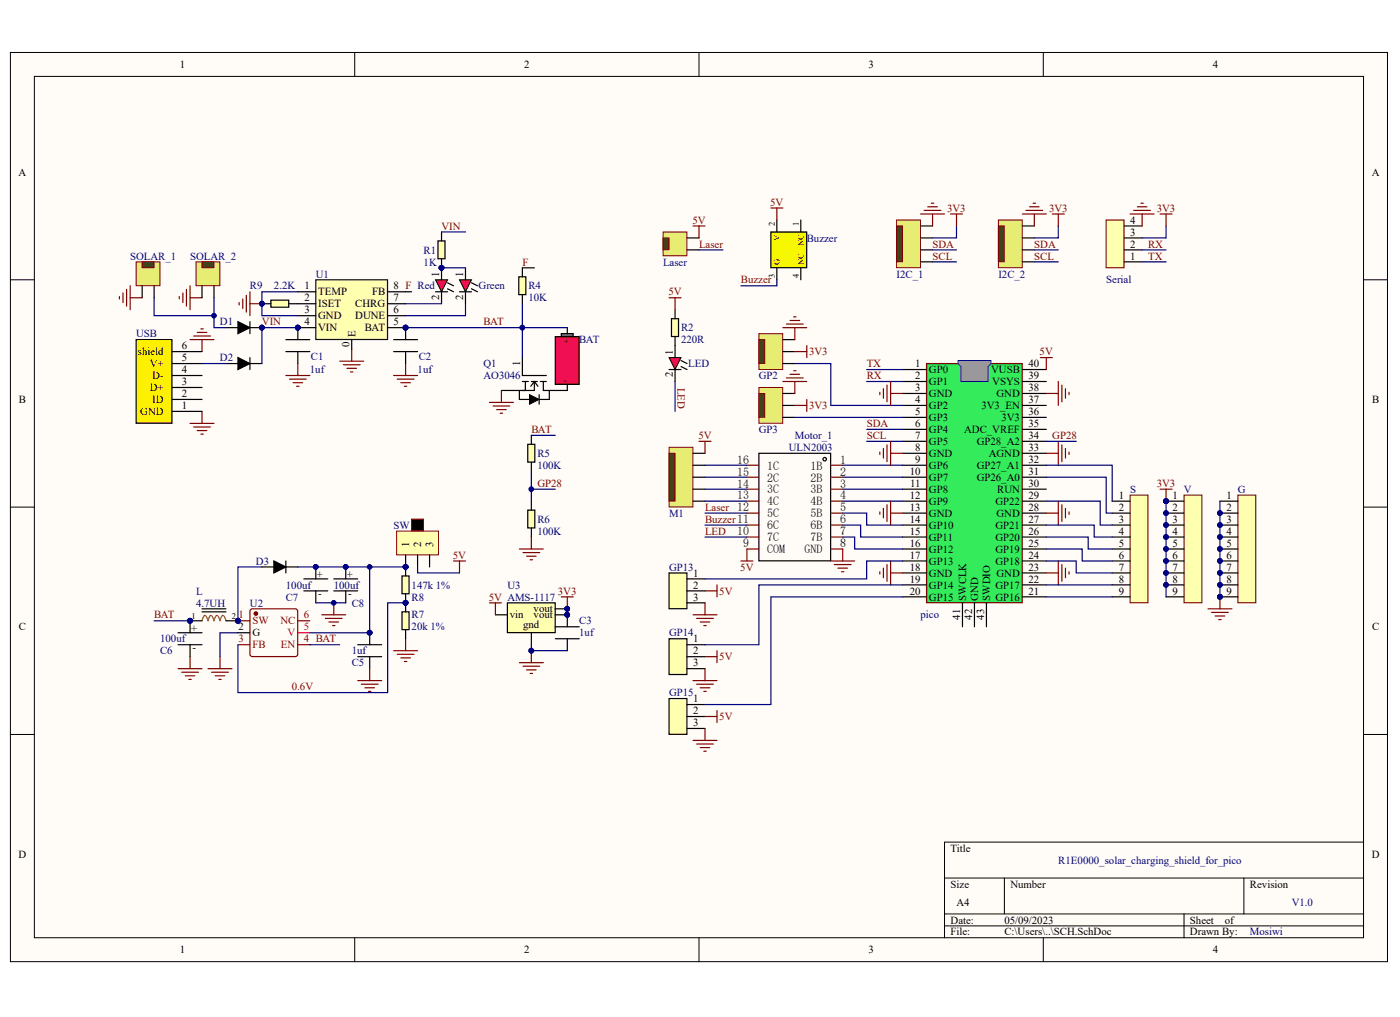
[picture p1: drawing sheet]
<svg xmlns="http://www.w3.org/2000/svg" width="281mm" height="204mm" viewBox="0 0 281 204" stroke-linecap="round" stroke-linejoin="round" font-family="sans-serif">
<g fill="#fffcf8" stroke="#000" stroke-width=".2">
<path d="M2.1 10.5h276.2v182.3h-276.2z"/>
<path d="M6.9 15.3h266.6v172.7h-266.6z"/>
</g>
<g fill="none" stroke="#000" stroke-width=".2">
<path d="M71.1 10.5v4.8M140.2 10.5v4.8M209.3 10.5v4.8M2.1 56.1h4.8M273.5 56.1h4.8M2.1 101.7h4.8M273.5 101.7h4.8M2.1 147.3h4.8M273.5 147.3h4.8M189.4 176h84.1M201.5 176v7.2M249.5 176v7.2"/>
<path d="M273.5 168.8h-84.1v19.2M71.1 188v4.8M140.2 188v4.8M189.4 183.2h84.1M189.4 185.6h84.1M209.3 188v4.8M237.5 183.2v4.8"/>
</g>
<g fill="none" stroke="#800000" stroke-width=".24">
<path d="M36 59.5v.4M36.7 58.7v2M37.4 58v3.4M38.1 57.3v4.8M38.1 59.7h2.4M48.7 59.9v2M49.4 59.2v3.4M50.1 58.5v4.8M38.1 68.1h4.8M38.8 67.4h3.4M39.6 66.7h1.9M40.3 65.9h.5"/>
<path d="M40.5 68.1v2.4M48 60.7v.4M50.1 60.9h2.4M57.3 75.3h4.8M58.1 76h3.3M58.8 76.7h1.9M59.5 77.4h.5M59.7 72.9v2.4M68.1 72.4h4.8M68.9 73.1h3.3M69.6 73.9h1.9M70.3 74.6h.5"/>
<path d="M70.5 70v2.4M79 75.3h4.8M79.7 76h3.3M80.4 76.7h1.9M81.1 77.4h.5M81.4 72.9v2.4M100.6 78.3v2.4M38.1 84.9h4.8M38.8 85.6h3.4M39.6 86.3h1.9M40.3 87h.5M40.5 82.5v2.4"/>
<path d="M98.2 80.7h4.8M98.9 81.4h3.4M99.6 82.1h1.9M100.3 82.8h.5M104.2 110.1h4.8M104.9 110.8h3.4M105.6 111.5h1.9M106.3 112.2h.5M106.6 107.7v2.4M35.7 134.1h4.8M36.4 134.8h3.4M37.2 135.5h1.9"/>
<path d="M37.9 136.2h.5M38.1 131.7v2.4M41.7 134.1h4.8M42.4 134.8h3.4M43.2 135.5h1.9M43.9 136.2h.5M44.1 131.7v2.4M64.5 123.3h4.8M65.3 124h3.3M66 124.7h1.9M66.7 125.4h.5M66.9 120.9v2.4"/>
<path d="M79 130.5h4.8M79.7 131.2h3.3M80.4 131.9h1.9M81.1 132.6h.5M81.4 128.1v2.4"/>
</g>
<g fill="#000080" stroke="#000080" stroke-width=".2">
<circle cx="52.5" cy="65.7" r=".47"/>
<circle cx="81.3" cy="65.7" r=".47"/>
<circle cx="106.6" cy="98.1" r=".47"/>
<circle cx="81.3" cy="113.7" r=".47"/>
<circle cx="47.7" cy="124.5" r=".47"/>
<circle cx="38.1" cy="124.5" r=".47"/>
<circle cx="66.9" cy="120.9" r=".47"/>
<circle cx="81.3" cy="120.9" r=".47"/>
<circle cx="52.5" cy="60.9" r=".47"/>
</g>
<g fill="none" stroke="#000080" stroke-width=".24">
<path d="M59.7 58.5h-7.2v4.8h7.2M88.6 46.5h4.8M81.4 65.7h32.4M81.4 60.9h7.2M93.4 60.9v2.4h-12M106.6 94.5v6M106.6 98.1h4.8M106.6 87.3h4.8M52.5 113.7h-4.8v10.8M59.7 113.7h21.7M30.9 124.5h7.2M62.1 129.3h6"/>
<path d="M81.4 120.9h-3.6v18h-30.1v-9.6"/>
</g>
<path d="M47.7 124.5h2.4M47.7 129.3h2.4M50.2 122.3l.4-.2h8.9l.2 .4-.1 8.9-.4 .2h-8.8l-.3-.4zM59.7 124.5h2.4M59.7 129.3h2.4" fill="none" stroke="#800" stroke-width=".24"/>
<circle cx="51.3" cy="123" r=".35" fill="#800" stroke="#800" stroke-width=".24"/>
<g fill="none" stroke="#000" stroke-width=".24">
<path d="M81.4 58.5h1.2M104.8 53.7h2.4M45.3 65.7h2.4M45.3 72.9h2.4M50.1 65.7h2.4M50.1 64.5v2.4M50.1 71.7v2.4M50.1 72.9h2.4M100.6 78.3h3.6M104.2 78.3v1.8h2.4M104.8 71.7v3.6h4.8M104.8 76.5h1.2"/>
<path d="M105.4 76.5v1.8h-1.2M106.6 76.5h1.2M107.2 76.5v1.8h-2.4M107.2 76.5l.7 .9M107.2 76.5l-.7 .9M108.1 79.1v1.9M108.4 76.5h1.2M109 76.5v1.8h4.8M110.2 78.3v1.8h-2.1M47.7 126.9h2.4"/>
</g>
<path d="M59.7 126.9h2.4" fill="none" stroke="#ee0e22" stroke-width=".24"/>
<path d="M106.2 79.1l1.9 1-1.9 .9z" fill-rule="evenodd" fill="#000" stroke="#000" stroke-width=".2"/>
<path d="M47.7 64.5l2.4 1.2-2.4 1.2zM47.7 71.7l2.4 1.2-2.4 1.2z" fill="#000" stroke="#000" stroke-width=".24"/>
<path d="M39.3 52.5h4.8v4.8h-4.8z" fill="#e7ec73" stroke="#800000" stroke-width=".2"/>
<path d="M40.5 57.3v2.4M42.9 57.3v2.4" fill="none" stroke="#000" stroke-width=".24"/>
<path d="M40.5 52.5h2.4v1.2h-2.4z" fill="#3f4511" stroke="#800000" stroke-width=".2"/>
<path d="M42.9 59.7v6h2.4" fill="none" stroke="#000080" stroke-width=".24"/>
<path d="M92.2 56.1h2.4l-1.2 2.4z" fill="#ee0e22" stroke="#000" stroke-width=".2"/>
<path d="M92.2 58.5h2.4M93.4 53.7v2.4M93.4 58.5v2.4M94.6 56.7l1.2 .6M94.6 57.9l1.2 .6" fill="none" stroke="#000" stroke-width=".24"/>
<path d="M87.4 56.1h2.4l-1.2 2.4z" fill="#ee0e22" stroke="#000" stroke-width=".2"/>
<path d="M87.4 58.5h2.4M88.6 53.7v2.4M88.6 58.5v2.4M89.8 56.7l1.2 .6M89.8 57.9l1.2 .6" fill="none" stroke="#000" stroke-width=".24"/>
<circle cx="88.6" cy="53.7" r=".47" fill="#000080" stroke="#000080" stroke-width=".2"/>
<path d="M87.8 48.3h1.5v3.6h-1.5z" fill="#ffffb0" stroke="#000" stroke-width=".24"/>
<path d="M88.6 46.5v1.8M88.6 51.9v1.8" fill="none" stroke="#000" stroke-width=".24"/>
<circle cx="88.6" cy="53.7" r=".47" fill="#000080" stroke="#000080" stroke-width=".2"/>
<path d="M134.7 63.9h1.4v3.6h-1.4z" fill="#ffffb0" stroke="#000" stroke-width=".24"/>
<path d="M135.4 62.1v1.8M135.4 67.5v1.8" fill="none" stroke="#000" stroke-width=".24"/>
<path d="M104.1 55.5h1.4v3.6h-1.4z" fill="#ffffb0" stroke="#000" stroke-width=".24"/>
<path d="M104.8 53.7v1.8M104.8 59.1v1.8M79 68.1h4.8M79 70.5h4.8M81.4 65.7v2.4M81.4 70.5v2.4" fill="none" stroke="#000" stroke-width=".24"/>
<path d="M104.8 60.9v4.8" fill="none" stroke="#000080" stroke-width=".24"/>
<g fill="#000080" stroke="#000080" stroke-width=".2">
<circle cx="104.8" cy="65.7" r=".47"/>
<circle cx="81.3" cy="65.7" r=".47"/>
</g>
<path d="M105.9 89.1h1.4v3.6h-1.4z" fill="#ffffb0" stroke="#000" stroke-width=".24"/>
<path d="M106.6 87.3v1.8M106.6 92.7v1.8" fill="none" stroke="#000" stroke-width=".24"/>
<path d="M105.9 102.3h1.4v3.6h-1.4z" fill="#ffffb0" stroke="#000" stroke-width=".24"/>
<path d="M106.6 100.5v1.8M106.6 105.9v1.8" fill="none" stroke="#000" stroke-width=".24"/>
<path d="M80.6 115.5h1.5v3.5h-1.5z" fill="#ffffb0" stroke="#000" stroke-width=".24"/>
<path d="M81.4 113.7v1.8M81.4 119.1v1.8" fill="none" stroke="#000" stroke-width=".24"/>
<g fill="#000080" stroke="#000080" stroke-width=".2">
<circle cx="81.3" cy="113.7" r=".47"/>
<circle cx="81.3" cy="120.9" r=".47"/>
</g>
<path d="M80.6 122.7h1.5v3.5h-1.5z" fill="#ffffb0" stroke="#000" stroke-width=".24"/>
<path d="M81.4 120.9v1.8M81.4 126.3v1.8" fill="none" stroke="#000" stroke-width=".24"/>
<circle cx="81.3" cy="120.9" r=".47" fill="#000080" stroke="#000080" stroke-width=".2"/>
<path d="M54.3 60.2h3.6v1.4h-3.6z" fill="#ffffb0" stroke="#000" stroke-width=".24"/>
<g fill="none" stroke="#000" stroke-width=".24">
<path d="M52.5 60.9h1.8M57.9 60.9h1.8M60.9 116.1h4.8M60.9 118.5h4.8M63.3 113.7v2.4M63.3 118.5v2.4M66.9 116.1h4.8M66.9 118.5h4.8M69.3 113.7v2.4M69.3 118.5v2.4M35.7 126.9h4.8M35.7 129.3h4.8"/>
<path d="M38.1 129.3v2.4M40.5 124.5h-2.4v2.4M40.5 122.7h4.8M40.5 122.1h4.8M45.3 124.5h2.4M71.7 129.3h4.9M71.7 131.7h4.9M74.2 126.9v2.4M74.2 131.7v2.4"/>
</g>
<g fill="#000080" stroke="#000080" stroke-width=".2">
<circle cx="52.5" cy="60.9" r=".47"/>
<circle cx="63.3" cy="113.7" r=".47"/>
<circle cx="69.3" cy="113.7" r=".47"/>
<circle cx="38.1" cy="124.5" r=".47"/>
<circle cx="47.7" cy="124.5" r=".47"/>
<circle cx="74.1" cy="126.9" r=".47"/>
</g>
<path d="M47.7 126.9h-3.6v4.8M63.3 120.9h6" fill="none" stroke="#000080" stroke-width=".24"/>
<path d="M40.5 124.5l.2-.7a.4 .4 0 0 1 .5-.4 .4 .4 0 0 1 .3 .5l.2 .6 .2-.7a.4 .4 0 0 1 .5-.4 .4 .4 0 0 1 .3 .5l.2 .6 .2-.7a.4 .4 0 0 1 .5-.4 .4 .4 0 0 1 .3 .5l.2 .6 .2-.7a.4 .4 0 0 1 .5-.4 .4 .4 0 0 1 .3 .5l.2 .6" fill="none" stroke="#846d00" stroke-width=".24"/>
<path d="M185.8 72.9h19.2v47.9h-19.2z" fill="#34ec5b" stroke="#800000" stroke-width=".24"/>
<path d="M192.2 72.3h6.6v.6l-.6 .6v3h-5.4v-3l-.6-.6z" fill-rule="evenodd" fill="#9e9e9e" stroke="#00f" stroke-width=".2"/>
<g fill="none" stroke="#000" stroke-width=".24">
<path d="M181 74.1h4.8M181 76.5h4.8M181 78.9h4.8M205.1 74.1h4.8M205.1 76.5h4.8M205.1 78.9h4.8M181 81.3h4.8M181 83.7h4.8M181 86.1h4.8M181 88.5h4.8M181 90.9h4.8M181 98.1h4.8"/>
<path d="M181 95.7h4.8M181 93.3h4.8M205.1 81.3h4.8M205.1 83.7h4.8M205.1 86.1h4.8M205.1 88.5h4.8M205.1 90.9h4.8M205.1 98.1h4.8M205.1 95.7h4.8M205.1 93.3h4.8M181 112.5h4.8M181 114.9h4.8"/>
<path d="M181 117.3h4.8M181 119.7h4.8M181 110.1h4.8M181 107.7h4.8M181 105.3h4.8M181 102.9h4.8M181 100.5h4.8M205.1 112.5h4.8M205.1 114.9h4.8M205.1 117.3h4.8M205.1 119.7h4.8M205.1 110.1h4.8"/>
<path d="M205.1 107.7h4.8M205.1 105.3h4.8M205.1 102.9h4.8M205.1 100.5h4.8M193.1 120.9v4.8M195.5 120.9v4.8M197.9 120.9v4.8"/>
</g>
<path d="M27.3 68.1h7.2v16.8h-7.2z" fill="#fdf101" stroke="#000" stroke-width=".24"/>
<path d="M34.5 77.7h6M34.5 75.3h6M34.5 72.9h6M34.5 70.5h6M34.5 82.5h6M34.5 80.1h6" fill="none" stroke="#000" stroke-width=".24"/>
<path d="M40.5 72.9h4.8" fill="none" stroke="#000080" stroke-width=".24"/>
<path d="M63.3 56.1h14.4v12h-14.4z" fill="#ffffb0" stroke="#101010" stroke-width=".24"/>
<g fill="none" stroke="#000" stroke-width=".24">
<path d="M59.7 58.5h3.6M77.8 58.5h3.6M57.3 68.1h4.8M57.3 70.5h4.8M59.7 60.9h3.6M59.7 63.3h3.6M59.7 70.5v2.4M63.3 65.7h-3.6v2.4M70.5 68.1v1.9M77.8 60.9h3.6M77.8 63.3h3.6M77.8 65.7h3.6"/>
<path d="M52.5 113.7h2.4M57.3 113.7h2.4M57.3 112.5v2.4"/>
</g>
<g fill="#000080" stroke="#000080" stroke-width=".2">
<circle cx="59.7" cy="65.7" r=".47"/>
<circle cx="81.3" cy="65.7" r=".47"/>
<circle cx="88.6" cy="53.7" r=".47"/>
<circle cx="52.5" cy="65.7" r=".47"/>
</g>
<path d="M88.6 53.7h4.8M59.7 65.7h-7.2v7.2" fill="none" stroke="#000080" stroke-width=".24"/>
<path d="M71.7 136.5h4.9M72.5 137.2h3.3M73.2 137.9h1.9M73.9 138.6h.5M74.2 134.1v2.4" fill="none" stroke="#800000" stroke-width=".24"/>
<path d="M54.9 112.5l2.4 1.2-2.4 1.2z" fill="#000" stroke="#000" stroke-width=".24"/>
<path d="M152.2 77.7h4.8v7.2h-4.8z" fill="#e7ec73" stroke="#800000" stroke-width=".2"/>
<path d="M157 83.7h2.4M157 81.3h2.4" fill="none" stroke="#000" stroke-width=".24"/>
<path d="M152.2 78.9h1.2v4.8h-1.2z" fill="#3f4511" stroke="#800000" stroke-width=".2"/>
<path d="M157 78.9h2.4" fill="none" stroke="#000" stroke-width=".24"/>
<path d="M179.8 44.1h4.8v9.6h-4.8z" fill="#e7ec73" stroke="#800000" stroke-width=".2"/>
<path d="M184.6 52.5h2.4M184.6 50.1h2.4" fill="none" stroke="#000" stroke-width=".24"/>
<path d="M179.8 45.3h1.2v7.2h-1.2z" fill="#3f4511" stroke="#800000" stroke-width=".2"/>
<g fill="none" stroke="#000" stroke-width=".24">
<path d="M184.6 47.7h2.4M184.6 45.3h2.4M152.2 90.9h14.4v21.5h-14.4z"/>
<circle cx="165.4" cy="92.1" r=".35"/>
</g>
<g fill="none" stroke="#800" stroke-width=".24">
<path d="M149.8 93.3h2.4M149.8 95.7h2.4M149.8 98.1h2.4M166.6 93.3h2.4M166.6 95.7h2.4M166.6 98.1h2.4M149.8 100.5h2.4M149.8 102.9h2.4M149.8 105.3h2.4M149.8 107.7h2.4M149.8 110.1h2.4M166.6 100.5h2.4"/>
<path d="M166.6 102.9h2.4M166.6 105.3h2.4M166.6 107.7h2.4M166.6 110.1h2.4"/>
</g>
<path d="M134.2 89.7h4.8v12h-4.8z" fill="#e7ec73" stroke="#800000" stroke-width=".2"/>
<path d="M139 90.9h2.4M139 93.3h2.4" fill="none" stroke="#000" stroke-width=".24"/>
<path d="M134.2 90.9h1.2v9.6h-1.2z" fill="#3f4511" stroke="#800000" stroke-width=".2"/>
<path d="M139 95.7h2.4M139 98.1h2.4M139 100.5h2.4" fill="none" stroke="#000" stroke-width=".24"/>
<path d="M140.2 88.5h2.4M141.4 88.5v2.4M91 112.5h2.4M92.2 112.5v2.4M148.6 112.5h2.4M149.8 110.1v2.4M166.6 112.5h4.8M167.4 113.2h3.3M168.1 113.9h1.9M168.8 114.6h.5M169 110.1v2.4" fill="none" stroke="#800000" stroke-width=".24"/>
<g fill="none" stroke="#000080" stroke-width=".24">
<path d="M173.8 74.1h7.2M173.8 76.5h7.2M141.4 93.3h8.4M141.4 95.7h8.4M141.4 98.1h8.4M169 93.3h12M169 95.7h12M169 98.1h12M173.8 86.1h7.2M173.8 88.5h7.2M74.2 113.7v13.2h-12.1M141.4 100.5h8.4"/>
<path d="M169 102.9h4.8v2.4h7.2M169 105.3h3.6v2.4h8.4M169 107.7h2.4v2.4h9.6M169 100.5h12"/>
</g>
<g fill="#000080" stroke="#000080" stroke-width=".2">
<circle cx="74.1" cy="126.9" r=".47"/>
<circle cx="74.1" cy="113.7" r=".47"/>
</g>
<path d="M134.2 140.1h3.6v7.1h-3.6z" fill="#ffffb0" stroke="#000" stroke-width=".24"/>
<path d="M137.8 141.3h3.6M137.8 143.7h3.6M137.8 146.1h3.6" fill="none" stroke="#000" stroke-width=".24"/>
<path d="M134.2 128.1h3.6v7.1h-3.6z" fill="#ffffb0" stroke="#000" stroke-width=".24"/>
<path d="M137.8 129.3h3.6M137.8 131.7h3.6M137.8 134.1h3.6" fill="none" stroke="#000" stroke-width=".24"/>
<path d="M159.4 72.9h7.2v8.4h14.4M159.4 83.7h21.6" fill="none" stroke="#000080" stroke-width=".24"/>
<g fill="none" stroke="#800000" stroke-width=".24">
<path d="M139 136.5h4.8M139.7 137.2h3.4M140.4 137.9h2M141.2 138.6h.4M141.4 134.1v2.4M141.4 131.7h2.4M143.8 130.5v2.4M139 148.5h4.8M139.7 149.2h3.4M140.4 149.9h2M141.2 150.6h.4M141.4 146.1v2.4"/>
<path d="M141.4 143.7h2.4M143.8 142.5v2.4"/>
</g>
<path d="M133 46.5h4.8v4.8h-4.8z" fill="#e7ec73" stroke="#800000" stroke-width=".2"/>
<path d="M137.8 50.1h2.4M137.8 47.7h2.4" fill="none" stroke="#000" stroke-width=".24"/>
<path d="M133 47.7h1.2v2.4h-1.2z" fill="#3f4511" stroke="#800000" stroke-width=".2"/>
<path d="M139 45.3h2.4M140.2 45.3v2.4" fill="none" stroke="#800000" stroke-width=".24"/>
<path d="M140.2 50.1h4.8M141.4 102.9h8.4" fill="none" stroke="#000080" stroke-width=".24"/>
<path d="M154.6 46.5h7.2v7.2h-7.2z" fill="#ff0" stroke="#000" stroke-width=".24"/>
<path d="M155.8 44.1v2.4M155.8 53.7v2.4M160.6 44.1v2.4M160.6 53.7v2.4" fill="none" stroke="#000" stroke-width=".24"/>
<g fill="none" stroke="#800000" stroke-width=".24">
<path d="M154.6 41.7h2.4M155.8 41.7v2.4M176.5 78.6v.5M177.2 77.9v1.9M177.9 77.2v3.4M178.6 76.5v4.8M178.6 78.9h2.4M209.9 78.9h2.4M212.3 76.5v4.8M213 77.2v3.4M213.7 77.9v1.9M214.4 78.6v.5"/>
<path d="M176.5 90.6v.5M177.2 89.9v1.9M177.9 89.2v3.4M178.6 88.5v4.8M178.6 90.9h2.4M209.9 90.9h2.4M212.3 88.5v4.8M213 89.2v3.4M213.7 89.9v1.9M214.4 90.6v.5M176.5 102.6v.5M176.5 114.6v.5"/>
<path d="M177.2 101.9v1.9M177.2 113.9v1.9M177.9 101.2v3.4M177.9 113.2v3.4M178.6 100.5v4.8M178.6 112.5v4.8M178.6 102.9h2.4M178.6 114.9h2.4M209.9 102.9h2.4M209.9 114.9h2.4M212.3 100.5v4.8M212.3 112.5v4.8"/>
<path d="M213 101.2v3.4M213 113.2v3.4M213.7 101.9v1.9M213.7 113.9v1.9M214.4 102.6v.5M214.4 114.6v.5"/>
</g>
<path d="M155.8 56.1v1.2h-7.2M141.4 105.3h8.4" fill="none" stroke="#000080" stroke-width=".24"/>
<path d="M200.3 44.1h4.7v9.6h-4.7z" fill="#e7ec73" stroke="#800000" stroke-width=".2"/>
<path d="M205.1 52.5h2.4M205.1 50.1h2.4" fill="none" stroke="#000" stroke-width=".24"/>
<path d="M200.3 45.3h1.1v7.2h-1.1z" fill="#3f4511" stroke="#800000" stroke-width=".2"/>
<path d="M205.1 47.7h2.4M205.1 45.3h2.4" fill="none" stroke="#000" stroke-width=".24"/>
<path d="M152.2 66.9h4.8v7.2h-4.8z" fill="#e7ec73" stroke="#800000" stroke-width=".2"/>
<path d="M157 72.9h2.4M157 70.5h2.4" fill="none" stroke="#000" stroke-width=".24"/>
<path d="M152.2 68.1h1.2v4.8h-1.2z" fill="#3f4511" stroke="#800000" stroke-width=".2"/>
<path d="M157 68.1h2.4" fill="none" stroke="#000" stroke-width=".24"/>
<path d="M27.3 52.5h4.8v4.8h-4.8z" fill="#e7ec73" stroke="#800000" stroke-width=".2"/>
<path d="M28.5 57.3v2.4M30.9 57.3v2.4" fill="none" stroke="#000" stroke-width=".24"/>
<path d="M28.5 52.5h2.4v1.2h-2.4z" fill="#3f4511" stroke="#800000" stroke-width=".2"/>
<path d="M30.9 59.7v3.6h12" fill="none" stroke="#000080" stroke-width=".24"/>
<circle cx="42.9" cy="63.3" r=".47" fill="#000080" stroke="#000080" stroke-width=".2"/>
<path d="M23.9 59.5v.4M24.7 58.7v2M25.4 58v3.4M26.1 57.3v4.8M26.1 59.7h2.4" fill="none" stroke="#800000" stroke-width=".24"/>
<path d="M134.2 114.9h3.6v7.1h-3.6z" fill="#ffffb0" stroke="#000" stroke-width=".24"/>
<path d="M137.8 116.1h3.6M137.8 118.5h3.6M137.8 120.9h3.6" fill="none" stroke="#000" stroke-width=".24"/>
<g fill="none" stroke="#800000" stroke-width=".24">
<path d="M157 65.7h4.8M157 76.5h4.8M157.7 65h3.4M157.7 75.8h3.4M158.5 64.3h1.9M158.5 75.1h1.9M159.2 63.5h.5M159.2 74.3h.5M159.4 65.7v2.4M159.4 76.5v2.4M141.4 118.5h2.4M143.8 117.3v2.4"/>
<path d="M139 123.3h4.8M139.7 124h3.4M140.4 124.7h2M141.2 125.4h.4M141.4 120.9v2.4"/>
</g>
<path d="M209.9 88.5h6" fill="none" stroke="#000080" stroke-width=".24"/>
<path d="M79.6 106.5h8.3v4.7h-8.3z" fill="#ffffb0" stroke="#800000" stroke-width=".2"/>
<path d="M81.4 111.3v2.4M83.8 111.3v2.4M86.2 111.3v2.4" fill="none" stroke="#000" stroke-width=".24"/>
<circle cx="81.3" cy="113.7" r=".47" fill="#000080" stroke="#000080" stroke-width=".2"/>
<path d="M82.6 104.1h2.3v2.4h-2.3z" fill="#000" stroke="#800000" stroke-width=".2"/>
<path d="M83.8 113.7v1.2h8.4" fill="none" stroke="#000080" stroke-width=".24"/>
<path d="M221.9 44.1h3.6v9.6h-3.6z" fill="#ffffb0" stroke="#630" stroke-width=".24"/>
<path d="M225.5 52.5h3.6M225.5 50.1h3.6M225.5 47.7h3.6M225.5 45.3h3.6" fill="none" stroke="#000" stroke-width=".24"/>
<path d="M134.2 71.7h2.4l-1.2 2.4z" fill="#ee0e22" stroke="#000" stroke-width=".2"/>
<path d="M134.2 74.1h2.4M135.4 69.3v2.4M135.4 74.1v2.4M136.6 72.3l1.2 .6M136.6 73.5l1.2 .6" fill="none" stroke="#000" stroke-width=".24"/>
<path d="M134.2 59.7h2.4M135.4 59.7v2.4M208.7 71.7h2.4M209.9 71.7v2.4" fill="none" stroke="#800000" stroke-width=".24"/>
<path d="M135.4 76.5v6M141.4 107.7h8.4M181 112.5h-7.2v3.6h-32.4M181 117.3h-28.8v12h-10.8M181 119.7h-26.4v21.6h-13.2" fill="none" stroke="#000080" stroke-width=".24"/>
<path d="M226.7 99.3h3.6v21.5h-3.6z" fill="#ffffb0" stroke="#630" stroke-width=".24"/>
<path d="M223.1 117.3h3.6M223.1 119.7h3.6M223.1 100.5h3.6M223.1 102.9h3.6M223.1 105.3h3.6M223.1 107.7h3.6M223.1 110.1h3.6M223.1 112.5h3.6M223.1 114.9h3.6" fill="none" stroke="#000" stroke-width=".24"/>
<path d="M237.5 99.3h3.6v21.5h-3.6z" fill="#ffffb0" stroke="#630" stroke-width=".24"/>
<path d="M233.9 117.3h3.6M233.9 119.7h3.6M233.9 100.5h3.6M233.9 102.9h3.6M233.9 105.3h3.6M233.9 107.7h3.6M233.9 110.1h3.6M233.9 112.5h3.6M233.9 114.9h3.6" fill="none" stroke="#000" stroke-width=".24"/>
<g fill="#000080" stroke="#000080" stroke-width=".2">
<circle cx="233.9" cy="117.3" r=".47"/>
<circle cx="233.9" cy="100.5" r=".47"/>
<circle cx="233.9" cy="102.9" r=".47"/>
<circle cx="233.9" cy="105.3" r=".47"/>
<circle cx="233.9" cy="107.7" r=".47"/>
<circle cx="233.9" cy="110.1" r=".47"/>
<circle cx="233.9" cy="112.5" r=".47"/>
<circle cx="233.9" cy="114.9" r=".47"/>
</g>
<path d="M248.3 99.3h3.6v21.5h-3.6z" fill="#ffffb0" stroke="#630" stroke-width=".24"/>
<path d="M244.7 117.3h3.6M244.7 119.7h3.6M244.7 100.5h3.6M244.7 102.9h3.6M244.7 105.3h3.6M244.7 107.7h3.6M244.7 110.1h3.6M244.7 112.5h3.6M244.7 114.9h3.6" fill="none" stroke="#000" stroke-width=".24"/>
<g fill="#000080" stroke="#000080" stroke-width=".2">
<circle cx="244.7" cy="117.3" r=".47"/>
<circle cx="244.7" cy="119.7" r=".47"/>
<circle cx="244.7" cy="102.9" r=".47"/>
<circle cx="244.7" cy="105.3" r=".47"/>
<circle cx="244.7" cy="107.7" r=".47"/>
<circle cx="244.7" cy="110.1" r=".47"/>
<circle cx="244.7" cy="112.5" r=".47"/>
<circle cx="244.7" cy="114.9" r=".47"/>
<circle cx="233.9" cy="100.5" r=".47"/>
<circle cx="113.8" cy="122.1" r=".47"/>
</g>
<g fill="none" stroke="#000080" stroke-width=".24">
<path d="M187 50.1h4.9M187 52.5h4.9M191.9 45.3v2.4h-4.9M207.5 50.1h4.8M207.5 52.5h4.8M212.3 45.3v2.4h-4.8M229.1 50.1h4.8M229.1 52.5h4.8M233.9 45.3v2.4h-4.8M209.9 95.7h12v7.2h1.2M209.9 93.3h13.2v7.2M209.9 112.5h6v2.4h7.2"/>
<path d="M209.9 110.1h7.2v2.4h6M209.9 107.7h8.4v2.4h4.8M209.9 105.3h9.6v2.4h3.6M209.9 100.5h10.8v4.8h2.4M209.9 119.7h13.2M209.9 117.3h13.2M233.9 100.5v19.2M244.7 100.5v19.2"/>
</g>
<g fill="none" stroke="#800000" stroke-width=".24">
<path d="M184.6 42.9h4.8M185.4 42.2h3.3M186.1 41.5h1.9M186.8 40.7h.5M187 42.9v2.4M190.7 42.9h2.4M191.9 42.9v2.4M205.1 42.9h4.8M205.8 42.2h3.3M206.5 41.5h1.9M207.2 40.7h.5M207.5 42.9v2.4"/>
<path d="M211.1 42.9h2.4M212.3 42.9v2.4M226.7 42.9h4.8M227.4 42.2h3.4M228.1 41.5h1.9M228.8 40.7h.5M229.1 42.9v2.4M232.7 42.9h2.4M233.9 42.9v2.4M112.6 119.7h2.4M113.8 119.7v2.4M244.7 119.7v2.4"/>
<path d="M242.3 122.1h4.8M243 122.8h3.4M243.7 123.5h2M244.5 124.2h.4"/>
</g>
<path d="M101.8 120.9h9.6v5.9h-9.6z" fill="#ffffb0" stroke="#000" stroke-width=".24"/>
<path d="M99.4 123.3h2.4M106.6 126.9v2.4M111.4 123.3h2.4v2.4M111.4 122.1h2.4M111.4 125.7h4.8M111.4 128.1h4.8M113.8 128.1v2.4" fill="none" stroke="#000" stroke-width=".24"/>
<g fill="#000080" stroke="#000080" stroke-width=".2">
<circle cx="113.8" cy="122.1" r=".47"/>
<circle cx="113.8" cy="123.3" r=".47"/>
<circle cx="106.6" cy="130.5" r=".47"/>
<circle cx="233.9" cy="100.5" r=".47"/>
<circle cx="104.8" cy="65.7" r=".47"/>
</g>
<path d="M159.4 70.5h2.4M161.8 69.3v2.4M159.4 81.3h2.4M161.8 80.1v2.4M232.7 98.1h2.4M233.9 98.1v2.4M104.2 132.9h4.8M104.9 133.6h3.4M105.6 134.3h1.9M106.3 135h.5M106.6 130.5v2.4" fill="none" stroke="#800000" stroke-width=".24"/>
<path d="M104.8 65.7v6M106.6 129.3v1.2h7.2M113.8 122.1v1.2" fill="none" stroke="#000080" stroke-width=".24"/>
<path d="M111.4 67.5h4.8v9.6h-4.8z" fill="#f10f54" stroke="#000" stroke-width=".24"/>
<path d="M112.6 66.9h2.4v.6h-2.4z" fill="#7a7888" stroke="#000" stroke-width=".24"/>
<path d="M113.8 65.7v1.2M113.8 77.1v1.2" fill="none" stroke="#000" stroke-width=".24"/>
<path d="M98.2 120.9h2.4M99.4 120.9v2.4" fill="none" stroke="#800000" stroke-width=".24"/>
<g font-size="2.4">
<text x="147.9" y="95.3">15</text>
<text x="147.9" y="92.9">16</text>
<text x="153.9" y="94.1">1C</text>
<text x="162.6" y="94.1">1B</text>
<text x="168.5" y="92.9">1</text>
<text x="168.5" y="95.3">2</text>
<text x="147.9" y="100.1">13</text>
<text x="147.9" y="97.8">14</text>
<text x="153.9" y="101.3">4C</text>
<text x="153.9" y="98.9">3C</text>
<text x="153.9" y="96.5">2C</text>
<text x="162.6" y="96.5">2B</text>
<text x="162.6" y="98.9">3B</text>
<text x="162.6" y="101.3">4B</text>
<text x="168.5" y="97.8">3</text>
<text x="168.5" y="100.1">4</text>
<text x="147.9" y="107.3">10</text>
<text x="153.9" y="106.1">6C</text>
<text x="153.9" y="103.7">5C</text>
<text x="162.6" y="103.7">5B</text>
<text x="162.6" y="106.1">6B</text>
<text x="168.5" y="102.5">5</text>
<text x="168.5" y="104.9">6</text>
<text x="168.5" y="107.3">7</text>
<text x="149.1" y="109.7">9</text>
<text x="153.9" y="110.9">COM</text>
<text x="153.9" y="108.5">7C</text>
<text x="161.4" y="110.9">GND</text>
<text x="162.6" y="108.5">7B</text>
<text x="168.5" y="109.7">8</text>
</g>
<g font-size="2.2">
<text x="36.1" y="13.7">1</text>
<text x="105.1" y="13.7">2</text>
<text x="174.2" y="13.7">3</text>
<text x="243.3" y="13.7">4</text>
<text x="3.7" y="35.2">A</text>
<text x="275.1" y="35.2">A</text>
<text x="226.7" y="47.2">3</text>
<text x="226.7" y="44.8">4</text>
<text x="226.7" y="52">1</text>
<text x="226.7" y="49.6">2</text>
<text x="61.1" y="58">1</text>
<text x="63.8" y="59.2">TEMP</text>
<text x="74.6" y="59.2">FB</text>
<text x="79" y="58">8 F Red</text>
<text x="88.1" y="55.6" transform="rotate(-90 88.1 55.6)">1</text>
<text x="92.9" y="55.6" transform="rotate(-90 92.9 55.6)">1</text>
<text x="61.1" y="60.4">2</text>
<text x="61.1" y="62.8">3</text>
<text x="61.1" y="65.2">4</text>
<text x="63.8" y="61.6">ISET</text>
<text x="63.8" y="64">GND</text>
<text x="71.3" y="64">DUNE</text>
<text x="71.3" y="61.6">CHRG</text>
<text x="79" y="65.2">5</text>
<text x="79" y="62.8">6</text>
<text x="79" y="60.4">7</text>
<text x="88.1" y="60.1" transform="rotate(-90 88.1 60.1)">2</text>
<text x="92.9" y="60.1" transform="rotate(-90 92.9 60.1)">2</text>
<text x="27.7" y="71.2">shield</text>
<text x="36.4" y="70">6</text>
<text x="63.8" y="66.4">VIN</text>
<text x="70.1" y="69.7" transform="rotate(-90 70.1 69.7)">0</text>
<text x="71.3" y="67.6" transform="rotate(-90 71.3 67.6)">E</text>
<text x="73.2" y="66.4">BAT</text>
<text x="134.9" y="71.2" transform="rotate(-90 134.9 71.2)">1</text>
<text x="30" y="73.6">V+</text>
<text x="30.6" y="76">D-</text>
<text x="36.4" y="77.2">3</text>
<text x="36.4" y="74.8">4</text>
<text x="36.4" y="72.4">5</text>
<text x="104.3" y="73.4" transform="rotate(-90 104.3 73.4)">1</text>
<text x="134.9" y="75.7" transform="rotate(-90 134.9 75.7)">2</text>
<text x="183.6" y="73.6">1</text>
<text x="183.6" y="76">2</text>
<text x="186.3" y="74.8">GP0</text>
<text x="186.3" y="77.2">GP1</text>
<text x="198.8" y="74.8">VUSB</text>
<text x="199" y="77.2">VSYS</text>
<text x="206.3" y="76">39</text>
<text x="206.3" y="73.6">40</text>
<text x="3.8" y="80.8">B</text>
<text x="28.1" y="83.2">GND</text>
<text x="30" y="78.4">D+</text>
<text x="30.6" y="80.8">ID</text>
<text x="36.4" y="82">1</text>
<text x="36.4" y="79.6">2</text>
<text x="183.6" y="78.4">3</text>
<text x="183.6" y="80.8">4</text>
<text x="183.6" y="83.2">5</text>
<text x="186.3" y="79.6">GND</text>
<text x="186.3" y="82">GP2</text>
<text x="196.9" y="82">3V3_EN</text>
<text x="199.9" y="79.6">GND</text>
<text x="206.3" y="83.2">36</text>
<text x="206.3" y="80.8">37</text>
<text x="206.3" y="78.4">38</text>
<text x="275.2" y="80.8">B</text>
<text x="183.6" y="85.6">6</text>
<text x="183.6" y="88">7</text>
<text x="186.3" y="84.4">GP3</text>
<text x="186.3" y="86.8">GP4</text>
<text x="186.3" y="89.2">GP5</text>
<text x="193.4" y="86.8">ADC_VREF</text>
<text x="195.9" y="89.2">GP28_A2</text>
<text x="200.9" y="84.4">3V3</text>
<text x="206.3" y="88">34</text>
<text x="206.3" y="85.6">35</text>
<text x="182.5" y="95.2">10</text>
<text x="183.6" y="90.4">8</text>
<text x="183.6" y="92.8">9</text>
<text x="186.3" y="91.6">GND</text>
<text x="186.3" y="94">GP6</text>
<text x="195.9" y="94">GP27_A1</text>
<text x="198.3" y="91.6">AGND</text>
<text x="206.3" y="95.2">31</text>
<text x="206.3" y="92.8">32</text>
<text x="206.3" y="90.4">33</text>
<text x="182.5" y="100">12</text>
<text x="182.6" y="97.6">11</text>
<text x="186.3" y="96.4">GP7</text>
<text x="186.3" y="98.8">GP8</text>
<text x="186.3" y="101.2">GP9</text>
<text x="195.9" y="96.4">GP26_A0</text>
<text x="199.6" y="101.2">GP22</text>
<text x="200" y="98.8">RUN</text>
<text x="206.3" y="100">29</text>
<text x="206.3" y="97.6">30</text>
<text x="224.4" y="100">1</text>
<text x="235.2" y="100">1</text>
<text x="246" y="100">1</text>
<text x="182.5" y="102.4">13</text>
<text x="182.5" y="104.8">14</text>
<text x="182.5" y="107.2">15</text>
<text x="186.3" y="103.6">GND</text>
<text x="186.3" y="106">GP10</text>
<text x="199.6" y="106">GP21</text>
<text x="199.9" y="103.6">GND</text>
<text x="206.3" y="107.2">26</text>
<text x="206.3" y="104.8">27</text>
<text x="206.3" y="102.4">28</text>
<text x="224.4" y="102.4">2</text>
<text x="224.4" y="104.8">3</text>
<text x="224.4" y="107.2">4</text>
<text x="235.2" y="102.4">2</text>
<text x="235.2" y="104.8">3</text>
<text x="235.2" y="107.2">4</text>
<text x="246" y="102.4">2</text>
<text x="246" y="104.8">3</text>
<text x="246" y="107.2">4</text>
<text x="82.1" y="109.6" transform="rotate(-90 82.1 109.6)">1</text>
<text x="84.5" y="109.6" transform="rotate(-90 84.5 109.6)">2</text>
<text x="86.9" y="109.6" transform="rotate(-90 86.9 109.6)">3</text>
<text x="182.5" y="112">17</text>
<text x="182.5" y="109.6">16</text>
<text x="186.3" y="113.2">GP13</text>
<text x="186.3" y="108.4">GP11</text>
<text x="186.3" y="110.8">GP12</text>
<text x="199.6" y="113.2">GP18</text>
<text x="199.6" y="110.8">GP19</text>
<text x="199.6" y="108.4">GP20</text>
<text x="206.3" y="112">24</text>
<text x="206.3" y="109.6">25</text>
<text x="224.4" y="109.6">5</text>
<text x="224.4" y="112">6</text>
<text x="235.2" y="109.6">5</text>
<text x="235.2" y="112">6</text>
<text x="246" y="109.6">5</text>
<text x="246" y="112">6</text>
<text x="63.6" y="115.8">+</text>
<text x="63.8" y="119.7">-</text>
<text x="69.6" y="115.8">+</text>
<text x="69.8" y="119.7">-</text>
<text x="139" y="115.6">1</text>
<text x="139" y="118">2</text>
<text x="182.5" y="114.4">18</text>
<text x="182.5" y="116.8">19</text>
<text x="182.5" y="119.2">20</text>
<text x="186.3" y="115.6">GND</text>
<text x="186.3" y="118">GP14</text>
<text x="199.6" y="118">GP17</text>
<text x="199.9" y="115.6">GND</text>
<text x="206.3" y="119.2">21</text>
<text x="206.3" y="116.8">22</text>
<text x="206.3" y="114.4">23</text>
<text x="224.4" y="116.8">8</text>
<text x="224.4" y="119.2">9</text>
<text x="224.4" y="114.4">7</text>
<text x="235.2" y="116.8">8</text>
<text x="235.2" y="119.2">9</text>
<text x="235.2" y="114.4">7</text>
<text x="246" y="116.8">8</text>
<text x="246" y="119.2">9</text>
<text x="246" y="114.4">7</text>
<text x="102.3" y="124">vin</text>
<text x="105" y="125.9">gnd</text>
<text x="107" y="122.8">vout</text>
<text x="107" y="124">vout</text>
<text x="139" y="120.4">3</text>
<text x="186.3" y="120.4">GP15</text>
<text x="192.6" y="124.2" transform="rotate(-90 192.6 124.2)">41</text>
<text x="193.8" y="120.4" transform="rotate(-90 193.8 120.4)">SWCLK</text>
<text x="195" y="124.2" transform="rotate(-90 195 124.2)">42</text>
<text x="196.2" y="120.4" transform="rotate(-90 196.2 120.4)">GND</text>
<text x="197.4" y="124.2" transform="rotate(-90 197.4 124.2)">43</text>
<text x="198.6" y="120.4" transform="rotate(-90 198.6 120.4)">SWDIO</text>
<text x="199.6" y="120.4">GP16</text>
<text x="3.8" y="126.4">C</text>
<text x="38.4" y="126.6">+</text>
<text x="38.6" y="130.5">-</text>
<text x="47.9" y="126.4">2</text>
<text x="50.6" y="127.6">G</text>
<text x="139" y="128.8">1</text>
<text x="139" y="131.2">2</text>
<text x="275.2" y="126.4">C</text>
<text x="139" y="133.6">3</text>
<text x="139" y="140.8">1</text>
<text x="139" y="143.2">2</text>
<text x="139" y="145.6">3</text>
<text x="3.7" y="172">D</text>
<text x="190.7" y="170.8">Title</text>
<text x="275.1" y="172">D</text>
<text x="190.7" y="178">Size</text>
<text x="202.7" y="178">Number</text>
<text x="250.7" y="178">Revision</text>
<text x="190.7" y="185.2">Date:</text>
<text x="191.8" y="181.6">A4</text>
<text x="201.5" y="185.2">05/09/2023</text>
<text x="238.7" y="185.2">Sheet</text>
<text x="245.7" y="185.2">of</text>
<text x="36.1" y="191.2">1</text>
<text x="105.1" y="191.2">2</text>
<text x="174.2" y="191.2">3</text>
<text x="190.7" y="187.6">File:</text>
<text x="201.5" y="187.6">C:\Users\..\SCH.SchDoc</text>
<text x="238.7" y="187.6">Drawn By:</text>
<text x="243.3" y="191.2">4</text>
</g>
<g font-size="2.2" fill="#800000">
<text x="154.5" y="41.2">5V</text>
<text x="88.6" y="46">VIN</text>
<text x="138.9" y="44.8">5V</text>
<text x="190" y="42.4">3V3</text>
<text x="210.4" y="42.4">3V3</text>
<text x="232" y="42.4">3V3</text>
<text x="104.8" y="53.2">F</text>
<text x="140.2" y="49.6">Laser</text>
<text x="187.1" y="49.6">SDA</text>
<text x="187.1" y="52">SCL</text>
<text x="207.5" y="49.6">SDA</text>
<text x="207.5" y="52">SCL</text>
<text x="230.3" y="52">TX</text>
<text x="230.3" y="49.6">RX</text>
<text x="134.1" y="59.2">5V</text>
<text x="148.6" y="56.8">Buzzer</text>
<text x="52.5" y="65.2">VIN</text>
<text x="97" y="65.2">BAT</text>
<text x="162.3" y="71.2">3V3</text>
<text x="208.5" y="71.2">5V</text>
<text x="135.9" y="77.7" transform="rotate(90 135.9 77.7)">LED</text>
<text x="173.8" y="73.6">TX</text>
<text x="173.8" y="76">RX</text>
<text x="162.3" y="82">3V3</text>
<text x="106.6" y="86.8">BAT</text>
<text x="140.1" y="88">5V</text>
<text x="173.8" y="85.6">SDA</text>
<text x="173.8" y="88">SCL</text>
<text x="211.1" y="88">GP28</text>
<text x="107.8" y="97.6">GP28</text>
<text x="232" y="97.6">3V3</text>
<text x="141.4" y="102.4">Laser 12</text>
<text x="141.4" y="104.8">Buzzer11</text>
<text x="141.4" y="107.2">LED</text>
<text x="90.8" y="112">5V</text>
<text x="111.9" y="119.2">3V3</text>
<text x="144.3" y="119.2">5V</text>
<text x="148.5" y="114.4">5V</text>
<text x="30.9" y="124">BAT</text>
<text x="98.1" y="120.4">5V AMS-1117</text>
<text x="144.3" y="132.4">5V</text>
<text x="58.5" y="138.4">0.6V</text>
<text x="144.3" y="144.4">5V</text>
</g>
<g font-size="2.2" fill="#000080">
<text x="26.1" y="52">SOLAR_1</text>
<text x="38.1" y="52">SOLAR_2</text>
<text x="85" y="50.8">R1</text>
<text x="85" y="53.2">1K</text>
<text x="133" y="53.2">Laser</text>
<text x="161.8" y="48.4">Buzzer</text>
<text x="50.1" y="58">R9</text>
<text x="54.9" y="58">2.2K</text>
<text x="63.3" y="55.6">U1</text>
<text x="96" y="58">Green</text>
<text x="106" y="58">R4</text>
<text x="179.8" y="55.6">I2C_1</text>
<text x="200.3" y="55.6">I2C_2</text>
<text x="221.9" y="56.8">Serial</text>
<text x="44.1" y="65.2">D1</text>
<text x="106" y="60.4">10K</text>
<text x="27.3" y="67.6">USB</text>
<text x="116.2" y="68.8">BAT</text>
<text x="136.6" y="66.4">R2</text>
<text x="136.6" y="68.8">220R</text>
<text x="44.1" y="72.4">D2</text>
<text x="62.1" y="74.8">1uf</text>
<text x="62.4" y="72.2">C1</text>
<text x="83.8" y="74.8">1uf</text>
<text x="84" y="72.2">C2</text>
<text x="97" y="73.6">Q1</text>
<text x="97" y="76">AO3046</text>
<text x="138" y="73.6">LED</text>
<text x="152.2" y="76">GP2</text>
<text x="152.2" y="86.8">GP3</text>
<text x="159.4" y="88">Motor_1</text>
<text x="107.8" y="91.6">R5</text>
<text x="107.8" y="94">100K</text>
<text x="158.2" y="90.4">ULN2003</text>
<text x="226.7" y="98.8">S</text>
<text x="237.5" y="98.8">V</text>
<text x="248.3" y="98.8">G</text>
<text x="79" y="106">SW</text>
<text x="107.8" y="104.8">R6</text>
<text x="107.8" y="107.2">100K</text>
<text x="134.2" y="103.6">M1</text>
<text x="51.3" y="113.2">D3</text>
<text x="39.3" y="119.2">L</text>
<text x="57.3" y="118">100uf</text>
<text x="67" y="118">100uf</text>
<text x="82.6" y="118">147k 1%</text>
<text x="101.8" y="118">U3</text>
<text x="134.2" y="114.4">GP13</text>
<text x="39.3" y="121.6">4.7UH</text>
<text x="50.1" y="121.6">U2</text>
<text x="57.3" y="120.4">C7</text>
<text x="70.5" y="121.6">C8</text>
<text x="82.6" y="120.4">R8</text>
<text x="82.6" y="124">R7</text>
<text x="116.2" y="125.2">C3</text>
<text x="184.6" y="124">pico</text>
<text x="32.1" y="131.2">C6</text>
<text x="32.1" y="128.8">100uf</text>
<text x="70.5" y="131.2">1uf</text>
<text x="82.6" y="126.4">20k 1%</text>
<text x="116.2" y="127.6">1uf</text>
<text x="134.2" y="127.6">GP14</text>
<text x="70.5" y="133.6">C5</text>
<text x="134.2" y="139.6">GP15</text>
<text x="212.3" y="173.2">R1E0000_solar_charging_shield_for_pico</text>
<text x="259.1" y="181.6">V1.0</text>
<text x="250.7" y="187.6">Mosiwi</text>
</g>
<g font-size="2.2" fill="#800">
<text x="47.9" y="124">1</text>
<text x="50.6" y="125.2">SW</text>
<text x="56.3" y="125.2">NC</text>
<text x="60.9" y="124">6</text>
<text x="47.9" y="128.8">3</text>
<text x="50.6" y="130">FB</text>
<text x="56.4" y="130">EN</text>
<text x="60.9" y="128.8">4 BAT</text>
</g>
<g font-size="2.2" fill="#ee0e22">
<text x="57.7" y="127.6">V</text>
<text x="60.9" y="126.4">5</text>
</g>
<g font-size="1.7">
<text x="155.4" y="45.3" transform="rotate(-90 155.4 45.3)">2</text>
<text x="160.3" y="45.3" transform="rotate(-90 160.3 45.3)">1</text>
<text x="156.4" y="53.2" transform="rotate(-90 156.4 53.2)">G</text>
<text x="156.4" y="48.2" transform="rotate(-90 156.4 48.2)">V</text>
<text x="161.2" y="53.2" transform="rotate(-90 161.2 53.2)">NC</text>
<text x="161.2" y="49.4" transform="rotate(-90 161.2 49.4)">NC</text>
<text x="155.4" y="55.8" transform="rotate(-90 155.4 55.8)">3</text>
<text x="160.3" y="55.8" transform="rotate(-90 160.3 55.8)">4</text>
<text x="113.2" y="68.9">+</text>
<text x="113.2" y="76.7">-</text>
<text x="38.4" y="124.1">1</text>
<text x="46.5" y="124.1">2</text>
</g>
</svg>
